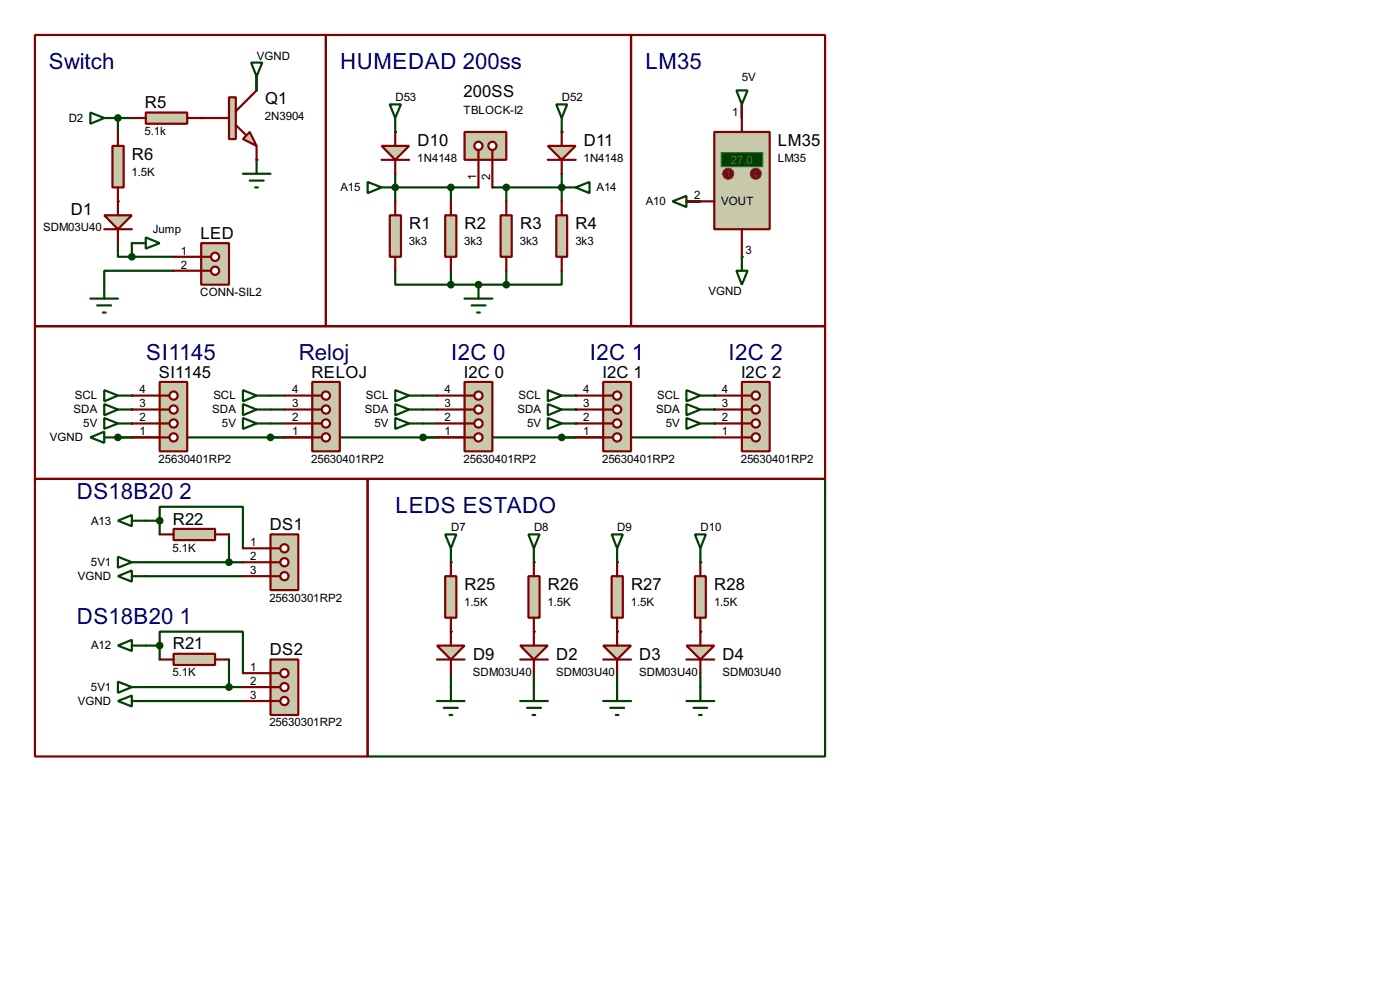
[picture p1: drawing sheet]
<svg xmlns="http://www.w3.org/2000/svg" width="256mm" height="180mm" viewBox="0 0 256 180" stroke-linecap="round" stroke-linejoin="round" font-family="sans-serif">
<g fill="#004000">
<circle cx="24.2" cy="77.5" r=".2"/>
<circle cx="21.6" cy="21.6" r=".2"/>
</g>
<path d="M21.6 21.6v2.6" fill="none" stroke="#004000" stroke-width=".4"/>
<g fill="#004000">
<circle cx="21.6" cy="36.9" r=".2"/>
<circle cx="24.2" cy="72.4" r=".2"/>
<circle cx="24.2" cy="75" r=".2"/>
</g>
<path d="M31.8 49.6h-12.7v2.5M49.6 77.5h2.5M49.6 72.4h2.5M49.6 75h2.5M77.5 77.5h2.6" fill="none" stroke="#004000" stroke-width=".4"/>
<g fill="#004000">
<circle cx="105.5" cy="77.5" r=".2"/>
<circle cx="130.9" cy="77.5" r=".2"/>
</g>
<path d="M21.6 21.6h2.6M77.5 72.4h2.6M77.5 75h2.6" fill="none" stroke="#004000" stroke-width=".4"/>
<g fill="#004000">
<circle cx="105.5" cy="72.4" r=".2"/>
<circle cx="105.5" cy="75" r=".2"/>
<circle cx="130.9" cy="72.4" r=".2"/>
<circle cx="130.9" cy="75" r=".2"/>
</g>
<path d="M72.4 31.8v2.5M102.9 31.8v2.5" fill="none" stroke="#004000" stroke-width=".4"/>
<g fill="#004000">
<circle cx="72.4" cy="24.2" r=".2"/>
<circle cx="102.9" cy="24.2" r=".2"/>
<circle cx="72.4" cy="34.3" r=".2"/>
<circle cx="102.9" cy="34.3" r=".2"/>
</g>
<path d="M135.9 19.1v2.5M125.8 36.9h2.5" fill="none" stroke="#004000" stroke-width=".4"/>
<g fill="#004000">
<circle cx="82.6" cy="115.6" r=".2"/>
<circle cx="82.6" cy="102.9" r=".2"/>
</g>
<path d="M82.6 123.2v2.6" fill="none" stroke="#004000" stroke-width=".4"/>
<g fill="#004000">
<circle cx="36.9" cy="21.6" r=".2"/>
<circle cx="47" cy="29.3" r=".2"/>
</g>
<path d="M47 14v2.6M26.7 95.3h2.6M29.3 95.3v-2.5h15.2v7.6M29.3 95.3v2.5M42 97.8v5.1M26.7 102.9h17.8" fill="none" stroke="#004000" stroke-width=".4"/>
<circle cx="21.6" cy="80.1" r=".2" fill="#004000"/>
<path d="M21.6 80.1h109.3" fill="none" stroke="#004000" stroke-width=".4"/>
<circle cx="135.9" cy="47" r=".2" fill="#004000"/>
<path d="M72.4 34.3v2.6M102.9 34.3v2.6M72.4 49.6v2.5h10.2M82.6 49.6v2.5M82.6 52.1h10.2M92.8 49.6v2.5M102.9 49.6v2.5h-10.1" fill="none" stroke="#004000" stroke-width=".4"/>
<circle cx="87.7" cy="52.1" r=".2" fill="#004000"/>
<path d="M72.4 34.3h15.3M82.6 34.3v2.6M90.2 34.3h12.7M92.8 34.3v2.6M26.7 105.5h17.8M26.7 118.2h2.6M29.3 118.2v-2.6h15.2v7.6M29.3 118.2v2.5M26.7 125.8h17.8M26.7 128.3h17.8M42 120.7v5.1" fill="none" stroke="#004000" stroke-width=".4"/>
<g fill="#004000">
<circle cx="97.8" cy="115.6" r=".2"/>
<circle cx="97.8" cy="102.9" r=".2"/>
</g>
<path d="M97.8 123.2v2.6" fill="none" stroke="#004000" stroke-width=".4"/>
<g fill="#004000">
<circle cx="113.1" cy="115.6" r=".2"/>
<circle cx="113.1" cy="102.9" r=".2"/>
</g>
<path d="M113.1 123.2v2.6" fill="none" stroke="#004000" stroke-width=".4"/>
<g fill="#004000">
<circle cx="128.3" cy="115.6" r=".2"/>
<circle cx="128.3" cy="102.9" r=".2"/>
</g>
<path d="M21.6 44.5v2.5h2.6M24.2 47h7.6M24.2 44.5v2.5M128.3 123.2v2.6" fill="none" stroke="#004000" stroke-width=".4"/>
<path d="M29.3 69.9h5v12.7h-5z" fill="#c8c8aa" stroke="#800000" stroke-width=".4"/>
<path d="M29.3 80.1h1.7" fill="none" stroke="#800000" stroke-width=".4"/>
<circle cx="31.8" cy="80.1" r=".75" fill="#feffff" stroke="#800000" stroke-width=".4"/>
<path d="M29.3 77.5h1.7" fill="none" stroke="#800000" stroke-width=".4"/>
<circle cx="31.8" cy="77.5" r=".75" fill="#feffff" stroke="#800000" stroke-width=".4"/>
<path d="M29.3 75h1.7" fill="none" stroke="#800000" stroke-width=".4"/>
<circle cx="31.8" cy="75" r=".75" fill="#feffff" stroke="#800000" stroke-width=".4"/>
<path d="M29.3 72.4h1.7" fill="none" stroke="#800000" stroke-width=".4"/>
<circle cx="31.8" cy="72.4" r=".75" fill="#feffff" stroke="#800000" stroke-width=".4"/>
<path d="M24.2 77.5h5.1M24.2 75h5.1M24.2 72.4h5.1M24.2 80.1h5.1" fill="none" stroke="#800000" stroke-width=".4"/>
<path d="M57.2 69.9h5.1v12.7h-5.1z" fill="#c8c8aa" stroke="#800000" stroke-width=".4"/>
<path d="M57.2 80.1h1.8" fill="none" stroke="#800000" stroke-width=".4"/>
<circle cx="59.7" cy="80.1" r=".75" fill="#feffff" stroke="#800000" stroke-width=".4"/>
<path d="M57.2 77.5h1.8" fill="none" stroke="#800000" stroke-width=".4"/>
<circle cx="59.7" cy="77.5" r=".75" fill="#feffff" stroke="#800000" stroke-width=".4"/>
<path d="M57.2 75h1.8" fill="none" stroke="#800000" stroke-width=".4"/>
<circle cx="59.7" cy="75" r=".75" fill="#feffff" stroke="#800000" stroke-width=".4"/>
<path d="M57.2 72.4h1.8" fill="none" stroke="#800000" stroke-width=".4"/>
<circle cx="59.7" cy="72.4" r=".75" fill="#feffff" stroke="#800000" stroke-width=".4"/>
<path d="M52.1 77.5h5.1M52.1 75h5.1M52.1 72.4h5.1M52.1 80.1h5.1" fill="none" stroke="#800000" stroke-width=".4"/>
<path d="M85.1 69.9h5.1v12.7h-5.1z" fill="#c8c8aa" stroke="#800000" stroke-width=".4"/>
<path d="M85.1 80.1h1.8" fill="none" stroke="#800000" stroke-width=".4"/>
<circle cx="87.6" cy="80.1" r=".75" fill="#feffff" stroke="#800000" stroke-width=".4"/>
<path d="M85.1 77.5h1.8" fill="none" stroke="#800000" stroke-width=".4"/>
<circle cx="87.6" cy="77.5" r=".75" fill="#feffff" stroke="#800000" stroke-width=".4"/>
<path d="M85.1 75h1.8" fill="none" stroke="#800000" stroke-width=".4"/>
<circle cx="87.6" cy="75" r=".75" fill="#feffff" stroke="#800000" stroke-width=".4"/>
<path d="M85.1 72.4h1.8" fill="none" stroke="#800000" stroke-width=".4"/>
<circle cx="87.6" cy="72.4" r=".75" fill="#feffff" stroke="#800000" stroke-width=".4"/>
<path d="M80.1 77.5h5M80.1 75h5M80.1 72.4h5M80.1 80.1h5" fill="none" stroke="#800000" stroke-width=".4"/>
<path d="M110.5 69.9h5.1v12.7h-5.1z" fill="#c8c8aa" stroke="#800000" stroke-width=".4"/>
<path d="M110.5 80.1h1.8" fill="none" stroke="#800000" stroke-width=".4"/>
<circle cx="113" cy="80.1" r=".75" fill="#feffff" stroke="#800000" stroke-width=".4"/>
<path d="M110.5 77.5h1.8" fill="none" stroke="#800000" stroke-width=".4"/>
<circle cx="113" cy="77.5" r=".75" fill="#feffff" stroke="#800000" stroke-width=".4"/>
<path d="M110.5 75h1.8" fill="none" stroke="#800000" stroke-width=".4"/>
<circle cx="113" cy="75" r=".75" fill="#feffff" stroke="#800000" stroke-width=".4"/>
<path d="M110.5 72.4h1.8" fill="none" stroke="#800000" stroke-width=".4"/>
<circle cx="113" cy="72.4" r=".75" fill="#feffff" stroke="#800000" stroke-width=".4"/>
<path d="M105.5 77.5h5M105.5 75h5M105.5 72.4h5M105.5 80.1h5" fill="none" stroke="#800000" stroke-width=".4"/>
<path d="M135.9 69.9h5.1v12.7h-5.1z" fill="#c8c8aa" stroke="#800000" stroke-width=".4"/>
<path d="M135.9 80.1h1.8" fill="none" stroke="#800000" stroke-width=".4"/>
<circle cx="138.4" cy="80.1" r=".75" fill="#feffff" stroke="#800000" stroke-width=".4"/>
<path d="M135.9 77.5h1.8" fill="none" stroke="#800000" stroke-width=".4"/>
<circle cx="138.4" cy="77.5" r=".75" fill="#feffff" stroke="#800000" stroke-width=".4"/>
<path d="M135.9 75h1.8" fill="none" stroke="#800000" stroke-width=".4"/>
<circle cx="138.4" cy="75" r=".75" fill="#feffff" stroke="#800000" stroke-width=".4"/>
<path d="M135.9 72.4h1.8" fill="none" stroke="#800000" stroke-width=".4"/>
<circle cx="138.4" cy="72.4" r=".75" fill="#feffff" stroke="#800000" stroke-width=".4"/>
<path d="M130.9 77.5h5M130.9 75h5M130.9 72.4h5M130.9 80.1h5" fill="none" stroke="#800000" stroke-width=".4"/>
<path d="M16.6 20.6l2.5 1-2.5 1.1zM19.1 21.6h2.5M44.5 31.8h5.1M45.8 33.1h2.5M46.8 34.3h.5M47 29.3v2.5M19.1 76.5l2.5 1-2.5 1zM21.6 77.5h2.6" fill="none" stroke="#004000" stroke-width=".4"/>
<path d="M20.6 26.7h2.1v7.6h-2.1z" fill="#c8c8aa" stroke="#800000" stroke-width=".4"/>
<path d="M21.6 24.2v2.5M21.6 34.3v2.6" fill="none" stroke="#800000" stroke-width=".4"/>
<circle cx="21.6" cy="21.6" r=".5" fill="#004000" stroke="#004000" stroke-width=".4"/>
<path d="M19.1 39.4h5.1l-2.6 2.6z" fill="#c8c8aa" stroke="#800000" stroke-width=".4"/>
<path d="M21.6 36.9v2.5M19.1 42h5.1M21.6 42v2.5" fill="none" stroke="#800000" stroke-width=".4"/>
<path d="M16.6 54.7h5M17.8 55.9h2.6M18.9 57.2h.5M19.1 52.1v2.6M19.1 71.4l2.5 1-2.5 1.1zM19.1 74l2.5 1-2.5 1zM21.6 72.4h2.6M21.6 75h2.6" fill="none" stroke="#004000" stroke-width=".4"/>
<path d="M36.9 44.5h5.1v7.6h-5.1z" fill="#c8c8aa" stroke="#800000" stroke-width=".4"/>
<path d="M36.9 47h1.8" fill="none" stroke="#800000" stroke-width=".4"/>
<circle cx="39.4" cy="47" r=".75" fill="#feffff" stroke="#800000" stroke-width=".4"/>
<path d="M36.9 49.6h1.8" fill="none" stroke="#800000" stroke-width=".4"/>
<circle cx="39.4" cy="49.6" r=".75" fill="#feffff" stroke="#800000" stroke-width=".4"/>
<path d="M31.8 47h5.1M31.8 49.6h5.1" fill="none" stroke="#800000" stroke-width=".4"/>
<path d="M44.5 76.5l2.5 1-2.5 1zM44.5 71.4l2.5 1-2.5 1.1zM44.5 74l2.5 1-2.5 1zM47 77.5h2.6M47 72.4h2.6M47 75h2.6M72.4 76.5l2.6 1-2.6 1zM75 77.5h2.5M100.4 76.5l2.5 1-2.5 1zM102.9 77.5h2.6M125.8 76.5l2.5 1-2.5 1zM128.3 77.5h2.6" fill="none" stroke="#004000" stroke-width=".4"/>
<path d="M26.7 20.6h7.6v2.1h-7.6z" fill="#c8c8aa" stroke="#800000" stroke-width=".4"/>
<path d="M24.2 21.6h2.5M34.3 21.6h2.6" fill="none" stroke="#800000" stroke-width=".4"/>
<path d="M72.4 71.4l2.6 1-2.6 1.1zM72.4 74l2.6 1-2.6 1zM75 72.4h2.5M75 75h2.5M100.4 71.4l2.5 1-2.5 1.1zM100.4 74l2.5 1-2.5 1zM102.9 72.4h2.6M102.9 75h2.6M125.8 71.4l2.5 1-2.5 1.1zM125.8 74l2.5 1-2.5 1zM128.3 72.4h2.6M128.3 75h2.6" fill="none" stroke="#004000" stroke-width=".4"/>
<path d="M69.9 26.7h5.1l-2.6 2.6z" fill="#c8c8aa" stroke="#800000" stroke-width=".4"/>
<path d="M69.9 29.3h5.1M72.4 24.2v2.5M72.4 29.3v2.5" fill="none" stroke="#800000" stroke-width=".4"/>
<path d="M100.4 26.7h5.1l-2.6 2.6z" fill="#c8c8aa" stroke="#800000" stroke-width=".4"/>
<path d="M100.4 29.3h5.1M102.9 24.2v2.5M102.9 29.3v2.5" fill="none" stroke="#800000" stroke-width=".4"/>
<g fill="#004000" stroke="#004000" stroke-width=".4">
<circle cx="72.4" cy="34.3" r=".5"/>
<circle cx="102.9" cy="34.3" r=".5"/>
</g>
<g fill="none" stroke="#004000" stroke-width=".4">
<path d="M71.4 19.1h2.1l-1.1 2.5zM101.9 19.1h2l-1 2.5zM134.9 16.6h2.1l-1.1 2.5zM135.9 19.1v2.5M67.4 33.3l2.5 1-2.5 1.1zM69.9 34.3h2.5M72.4 21.6v2.6M102.9 21.6v2.6M102.9 34.3h2.6M105.5 34.3l2.5-1v2.1zM123.2 36.9l2.6-1v2zM125.8 36.9h2.5"/>
<path d="M85.1 54.7h5.1M86.4 55.9h2.6M87.4 57.2h.5M87.7 52.1v2.6"/>
</g>
<path d="M130.9 24.2h10.1v17.8h-10.1z" fill="#c8c8aa" stroke="#800000" stroke-width=".4"/>
<path d="M132.1 28h7.7v2.5h-7.7z" fill="#004000" stroke="#0f0" stroke-width=".2"/>
<path d="M135.9 19.1v5.1M125.8 36.9h5.1M135.9 42v5" fill="none" stroke="#800000" stroke-width=".4"/>
<circle cx="133.4" cy="31.8" r="1" fill="#400000" stroke="#f00" stroke-width=".2"/>
<path d="M133.4 31.3l.3 .3M133.4 31.3l-.2 .3M133.4 31.3v1" fill="none" stroke="#f00" stroke-width=".2"/>
<circle cx="138.4" cy="31.8" r="1" fill="#400000" stroke="#f00" stroke-width=".2"/>
<path d="M138.2 32.1l.3 .2M138.5 31.3v1M138.7 32.1l-.2 .2" fill="none" stroke="#f00" stroke-width=".2"/>
<path d="M81.6 105.5h2v7.6h-2z" fill="#c8c8aa" stroke="#800000" stroke-width=".4"/>
<path d="M82.6 102.9v2.6M82.6 113.1v2.5" fill="none" stroke="#800000" stroke-width=".4"/>
<path d="M80.1 118.2h5l-2.5 2.5z" fill="#c8c8aa" stroke="#800000" stroke-width=".4"/>
<path d="M82.6 115.6v2.6M80.1 120.7h5M82.6 120.7v2.5" fill="none" stroke="#800000" stroke-width=".4"/>
<path d="M67.4 87.7h83.8v50.8h-83.8zM81.6 97.8h2l-1 2.6zM82.6 100.4v2.5M80.1 128.3h5M81.3 129.6h2.6M82.4 130.9h.5M82.6 125.8v2.5" fill="none" stroke="#004000" stroke-width=".4"/>
<path d="M45.8 24.2l1.2 2.5-2.5-1.2z" fill="#c8c8aa" stroke="#800000" stroke-width=".4"/>
<path d="M42 17.8h1.2v7.7h-1.2z" fill="#c8c8aa" stroke="#800000" stroke-width=".4"/>
<path d="M47 14v2.6l-3.8 3.8M36.9 21.6h5.1M43.2 22.9l1.8 1.8M47 26.7v2.6" fill="none" stroke="#800000" stroke-width=".4"/>
<path d="M49.6 97.8h5.1v10.2h-5.1z" fill="#c8c8aa" stroke="#800000" stroke-width=".4"/>
<path d="M49.6 100.4h1.8" fill="none" stroke="#800000" stroke-width=".4"/>
<circle cx="52.1" cy="100.4" r=".75" fill="#feffff" stroke="#800000" stroke-width=".4"/>
<path d="M49.6 102.9h1.8" fill="none" stroke="#800000" stroke-width=".4"/>
<circle cx="52.1" cy="102.9" r=".75" fill="#feffff" stroke="#800000" stroke-width=".4"/>
<path d="M49.6 105.5h1.8" fill="none" stroke="#800000" stroke-width=".4"/>
<circle cx="52.1" cy="105.5" r=".75" fill="#feffff" stroke="#800000" stroke-width=".4"/>
<path d="M44.5 100.4h5.1M44.5 102.9h5.1M44.5 105.5h5.1" fill="none" stroke="#800000" stroke-width=".4"/>
<path d="M21.6 101.9l2.6 1-2.6 1zM24.2 102.9h2.5" fill="none" stroke="#004000" stroke-width=".4"/>
<path d="M31.8 96.8h7.6v2.1h-7.6z" fill="#c8c8aa" stroke="#800000" stroke-width=".4"/>
<path d="M29.3 97.8h2.5M39.4 97.8h2.6" fill="none" stroke="#800000" stroke-width=".4"/>
<g fill="#004000" stroke="#004000" stroke-width=".4">
<circle cx="41.9" cy="102.9" r=".5"/>
<circle cx="29.2" cy="95.3" r=".5"/>
<circle cx="21.6" cy="80.1" r=".5"/>
<circle cx="49.5" cy="80.1" r=".5"/>
<circle cx="77.5" cy="80.1" r=".5"/>
<circle cx="102.9" cy="80.1" r=".5"/>
</g>
<path d="M46 11.5h2.1l-1.1 2.5zM47 14v2.6M134.9 49.6h2.1l-1.1 2.5zM135.9 47v2.6M16.6 80.1l2.5-1.1v2.1zM19.1 80.1h2.5M21.6 95.3l2.6-1v2zM24.2 95.3h2.5" fill="none" stroke="#004000" stroke-width=".4"/>
<path d="M71.4 39.4h2.1v7.6h-2.1z" fill="#c8c8aa" stroke="#800000" stroke-width=".4"/>
<path d="M72.4 36.9v2.5M72.4 47v2.6" fill="none" stroke="#800000" stroke-width=".4"/>
<path d="M81.6 39.4h2v7.6h-2z" fill="#c8c8aa" stroke="#800000" stroke-width=".4"/>
<path d="M82.6 36.9v2.5M82.6 47v2.6" fill="none" stroke="#800000" stroke-width=".4"/>
<path d="M91.7 39.4h2.1v7.6h-2.1z" fill="#c8c8aa" stroke="#800000" stroke-width=".4"/>
<path d="M92.8 36.9v2.5M92.8 47v2.6" fill="none" stroke="#800000" stroke-width=".4"/>
<path d="M101.9 39.4h2v7.6h-2z" fill="#c8c8aa" stroke="#800000" stroke-width=".4"/>
<path d="M102.9 36.9v2.5M102.9 47v2.6" fill="none" stroke="#800000" stroke-width=".4"/>
<g fill="#004000" stroke="#004000" stroke-width=".4">
<circle cx="92.7" cy="52.1" r=".5"/>
<circle cx="82.6" cy="52.1" r=".5"/>
<circle cx="87.6" cy="52.1" r=".5"/>
</g>
<path d="M85.1 24.2h7.7v5.1h-7.7z" fill="#c8c8aa" stroke="#800000" stroke-width=".4"/>
<path d="M87.7 27.5v1.8" fill="none" stroke="#800000" stroke-width=".4"/>
<circle cx="87.6" cy="26.7" r=".75" fill="#feffff" stroke="#800000" stroke-width=".4"/>
<path d="M90.2 27.5v1.8" fill="none" stroke="#800000" stroke-width=".4"/>
<circle cx="90.2" cy="26.7" r=".75" fill="#feffff" stroke="#800000" stroke-width=".4"/>
<path d="M87.7 29.3v5M90.2 29.3v5" fill="none" stroke="#800000" stroke-width=".4"/>
<g fill="#004000" stroke="#004000" stroke-width=".4">
<circle cx="92.7" cy="34.3" r=".5"/>
<circle cx="82.6" cy="34.3" r=".5"/>
</g>
<path d="M21.6 105.5l2.6-1.1v2.1zM24.2 105.5h2.5" fill="none" stroke="#004000" stroke-width=".4"/>
<path d="M49.6 120.7h5.1v10.2h-5.1z" fill="#c8c8aa" stroke="#800000" stroke-width=".4"/>
<path d="M49.6 123.2h1.8" fill="none" stroke="#800000" stroke-width=".4"/>
<circle cx="52.1" cy="123.2" r=".75" fill="#feffff" stroke="#800000" stroke-width=".4"/>
<path d="M49.6 125.8h1.8" fill="none" stroke="#800000" stroke-width=".4"/>
<circle cx="52.1" cy="125.8" r=".75" fill="#feffff" stroke="#800000" stroke-width=".4"/>
<path d="M49.6 128.3h1.8" fill="none" stroke="#800000" stroke-width=".4"/>
<circle cx="52.1" cy="128.3" r=".75" fill="#feffff" stroke="#800000" stroke-width=".4"/>
<path d="M44.5 123.2h5.1M44.5 125.8h5.1M44.5 128.3h5.1" fill="none" stroke="#800000" stroke-width=".4"/>
<path d="M21.6 124.8l2.6 1-2.6 1zM24.2 125.8h2.5" fill="none" stroke="#004000" stroke-width=".4"/>
<path d="M31.8 119.7h7.6v2h-7.6z" fill="#c8c8aa" stroke="#800000" stroke-width=".4"/>
<path d="M6.4 6.4h53.3v53.3h-53.3zM59.7 6.4h55.9v53.3h-55.9zM115.6 6.4h35.6v53.3h-35.6zM6.4 59.7h144.8v28h-144.8zM6.4 87.7h61v50.8h-61zM29.3 120.7h2.5M39.4 120.7h2.6" fill="none" stroke="#800000" stroke-width=".4"/>
<g fill="#004000" stroke="#004000" stroke-width=".4">
<circle cx="41.9" cy="125.8" r=".5"/>
<circle cx="29.2" cy="118.2" r=".5"/>
</g>
<path d="M21.6 118.2l2.6-1.1v2.1zM24.2 118.2h2.5M21.6 128.3l2.6-1v2zM24.2 128.3h2.5" fill="none" stroke="#004000" stroke-width=".4"/>
<path d="M96.8 105.5h2.1v7.6h-2.1z" fill="#c8c8aa" stroke="#800000" stroke-width=".4"/>
<path d="M97.8 102.9v2.6M97.8 113.1v2.5" fill="none" stroke="#800000" stroke-width=".4"/>
<path d="M95.3 118.2h5.1l-2.6 2.5z" fill="#c8c8aa" stroke="#800000" stroke-width=".4"/>
<path d="M97.8 115.6v2.6M95.3 120.7h5.1M97.8 120.7v2.5" fill="none" stroke="#800000" stroke-width=".4"/>
<path d="M96.8 97.8h2.1l-1.1 2.6zM97.8 100.4v2.5M95.3 128.3h5.1M96.6 129.6h2.5M97.6 130.9h.5M97.8 125.8v2.5" fill="none" stroke="#004000" stroke-width=".4"/>
<path d="M112.1 105.5h2v7.6h-2z" fill="#c8c8aa" stroke="#800000" stroke-width=".4"/>
<path d="M113.1 102.9v2.6M113.1 113.1v2.5" fill="none" stroke="#800000" stroke-width=".4"/>
<path d="M110.5 118.2h5.1l-2.5 2.5z" fill="#c8c8aa" stroke="#800000" stroke-width=".4"/>
<path d="M113.1 115.6v2.6M110.5 120.7h5.1M113.1 120.7v2.5" fill="none" stroke="#800000" stroke-width=".4"/>
<path d="M112.1 97.8h2l-1 2.6zM113.1 100.4v2.5M110.5 128.3h5.1M111.8 129.6h2.6M112.8 130.9h.5M113.1 125.8v2.5" fill="none" stroke="#004000" stroke-width=".4"/>
<path d="M127.3 105.5h2v7.6h-2z" fill="#c8c8aa" stroke="#800000" stroke-width=".4"/>
<path d="M128.3 102.9v2.6M128.3 113.1v2.5" fill="none" stroke="#800000" stroke-width=".4"/>
<path d="M125.8 118.2h5.1l-2.6 2.5z" fill="#c8c8aa" stroke="#800000" stroke-width=".4"/>
<path d="M128.3 115.6v2.6M125.8 120.7h5.1M128.3 120.7v2.5" fill="none" stroke="#800000" stroke-width=".4"/>
<path d="M24.2 44.5h2.5M26.7 43.5l2.6 1-2.6 1zM127.3 97.8h2l-1 2.6zM128.3 100.4v2.5M125.8 128.3h5.1M127.1 129.6h2.5M128.1 130.9h.5M128.3 125.8v2.5" fill="none" stroke="#004000" stroke-width=".4"/>
<circle cx="24.1" cy="47" r=".5" fill="#004000" stroke="#004000" stroke-width=".4"/>
<g font-size="4.6" fill="#000080">
<text x="9" y="12.5">Switch</text>
<text x="62.3" y="12.5">HUMEDAD 200ss</text>
<text x="118.2" y="12.5">LM35</text>
<text x="26.8" y="65.9">SI1145</text>
<text x="54.7" y="65.9">Reloj</text>
<text x="82.7" y="65.9">I2C 0</text>
<text x="108.1" y="65.9">I2C 1</text>
<text x="133.5" y="65.9">I2C 2</text>
<text x="14.1" y="91.3">DS18B20</text>
<text x="32.9" y="91.3">2</text>
<text x="72.5" y="93.8">LEDS ESTADO</text>
<text x="14.1" y="114.2">DS18B20</text>
<text x="32.9" y="114.2">1</text>
</g>
<g font-size="3.4">
<text x="84.9" y="17.8">200SS</text>
<text x="26.6" y="19.8">R5</text>
<text x="48.6" y="19.1">Q1</text>
<text x="24.2" y="29.3">R6</text>
<text x="76.5" y="26.7">D10</text>
<text x="107" y="26.7">D11</text>
<text x="142.5" y="26.7">LM35</text>
<text x="13" y="39.4">D1</text>
<text x="75" y="42">R1</text>
<text x="85.1" y="42">R2</text>
<text x="95.3" y="42">R3</text>
<text x="105.5" y="42">R4</text>
<text x="36.7" y="43.7">LED</text>
<text x="29.1" y="69.1">SI1145</text>
<text x="57.1" y="69.1">RELOJ</text>
<text x="85" y="69.1">I2C 0</text>
<text x="110.4" y="69.1">I2C 1</text>
<text x="135.8" y="69.1">I2C 2</text>
<text x="31.7" y="96">R22</text>
<text x="49.4" y="97">DS1</text>
<text x="85.1" y="108">R25</text>
<text x="100.4" y="108">R26</text>
<text x="115.6" y="108">R27</text>
<text x="130.9" y="108">R28</text>
<text x="31.7" y="118.9">R21</text>
<text x="49.4" y="119.9">DS2</text>
<text x="86.7" y="120.7">D9</text>
<text x="101.9" y="120.7">D2</text>
<text x="117.1" y="120.7">D3</text>
<text x="132.4" y="120.7">D4</text>
</g>
<g font-size="2.4">
<text x="47" y="10.9">VGND</text>
<text x="135.9" y="14.8">5V</text>
<text x="12.6" y="22.3">D2</text>
<text x="48.5" y="22">2N3904</text>
<text x="72.4" y="18.5">D53</text>
<text x="84.9" y="20.8">TBLOCK-I2</text>
<text x="102.9" y="18.5">D52</text>
<text x="134.2" y="21.2">1</text>
<text x="26.5" y="24.7">5.1k</text>
<text x="76.5" y="29.6">1N4148</text>
<text x="106.9" y="29.6">1N4148</text>
<text x="142.5" y="29.6">LM35</text>
<text x="24.1" y="32.2">1.5K</text>
<text x="62.4" y="35">A15</text>
<text x="87.3" y="33" transform="rotate(-90 87.3 33)">1</text>
<text x="89.8" y="32.9" transform="rotate(-90 89.8 32.9)">2</text>
<text x="109.3" y="35">A14</text>
<text x="118.3" y="37.6">A10</text>
<text x="127.2" y="36.5">2</text>
<text x="132.1" y="37.6">VOUT</text>
<text x="7.9" y="42.3">SDM03U40</text>
<text x="28" y="42.7">Jump</text>
<text x="33.2" y="46.6">1</text>
<text x="74.9" y="44.9">3k3</text>
<text x="85.1" y="44.9">3k3</text>
<text x="95.2" y="44.9">3k3</text>
<text x="105.4" y="44.9">3k3</text>
<text x="136.6" y="46.4">3</text>
<text x="33.2" y="49.2">2</text>
<text x="36.7" y="54.2">CONN-SIL2</text>
<text x="129.8" y="54">VGND</text>
<text x="25.6" y="72">4</text>
<text x="53.5" y="72">4</text>
<text x="81.5" y="72">4</text>
<text x="106.9" y="72">4</text>
<text x="132.3" y="72">4</text>
<text x="13.5" y="75.7">SDA</text>
<text x="13.7" y="73.1">SCL</text>
<text x="25.6" y="77.1">2</text>
<text x="25.6" y="74.6">3</text>
<text x="38.9" y="75.7">SDA</text>
<text x="39.1" y="73.1">SCL</text>
<text x="53.5" y="77.1">2</text>
<text x="53.5" y="74.6">3</text>
<text x="66.8" y="75.7">SDA</text>
<text x="67" y="73.1">SCL</text>
<text x="81.5" y="77.1">2</text>
<text x="81.5" y="74.6">3</text>
<text x="94.8" y="75.7">SDA</text>
<text x="95" y="73.1">SCL</text>
<text x="106.9" y="77.1">2</text>
<text x="106.9" y="74.6">3</text>
<text x="120.2" y="75.7">SDA</text>
<text x="120.4" y="73.1">SCL</text>
<text x="132.3" y="77.1">2</text>
<text x="132.3" y="74.6">3</text>
<text x="9.1" y="80.8">VGND</text>
<text x="15.3" y="78.2">5V</text>
<text x="25.6" y="79.7">1</text>
<text x="40.7" y="78.2">5V</text>
<text x="53.5" y="79.7">1</text>
<text x="68.6" y="78.2">5V</text>
<text x="81.5" y="79.7">1</text>
<text x="96.6" y="78.2">5V</text>
<text x="106.9" y="79.7">1</text>
<text x="122" y="78.2">5V</text>
<text x="132.3" y="79.7">1</text>
<text x="29.1" y="84.7">25630401RP2</text>
<text x="57" y="84.7">25630401RP2</text>
<text x="84.9" y="84.7">25630401RP2</text>
<text x="110.3" y="84.7">25630401RP2</text>
<text x="135.7" y="84.7">25630401RP2</text>
<text x="16.7" y="96">A13</text>
<text x="31.6" y="101">5.1K</text>
<text x="45.9" y="100">1</text>
<text x="82.6" y="97.3">D7</text>
<text x="97.8" y="97.3">D8</text>
<text x="113.1" y="97.3">D9</text>
<text x="128.3" y="97.3">D10</text>
<text x="14.2" y="106.2">VGND</text>
<text x="16.7" y="103.6">5V1</text>
<text x="45.9" y="102.5">2</text>
<text x="45.9" y="105.1">3</text>
<text x="49.4" y="110.1">25630301RP2</text>
<text x="85.1" y="111">1.5K</text>
<text x="100.3" y="111">1.5K</text>
<text x="115.6" y="111">1.5K</text>
<text x="130.8" y="111">1.5K</text>
<text x="16.7" y="118.9">A12</text>
<text x="31.6" y="123.8">5.1K</text>
<text x="45.9" y="122.8">1</text>
<text x="45.9" y="125.4">2</text>
<text x="86.6" y="123.7">SDM03U40</text>
<text x="101.9" y="123.7">SDM03U40</text>
<text x="117.1" y="123.7">SDM03U40</text>
<text x="132.3" y="123.7">SDM03U40</text>
<text x="14.2" y="129">VGND</text>
<text x="16.7" y="126.5">5V1</text>
<text x="45.9" y="127.9">3</text>
<text x="49.4" y="133">25630301RP2</text>
</g>
<text font-size="2.4" fill="#0f0" x="133.9" y="30">27.0</text>
</svg>
